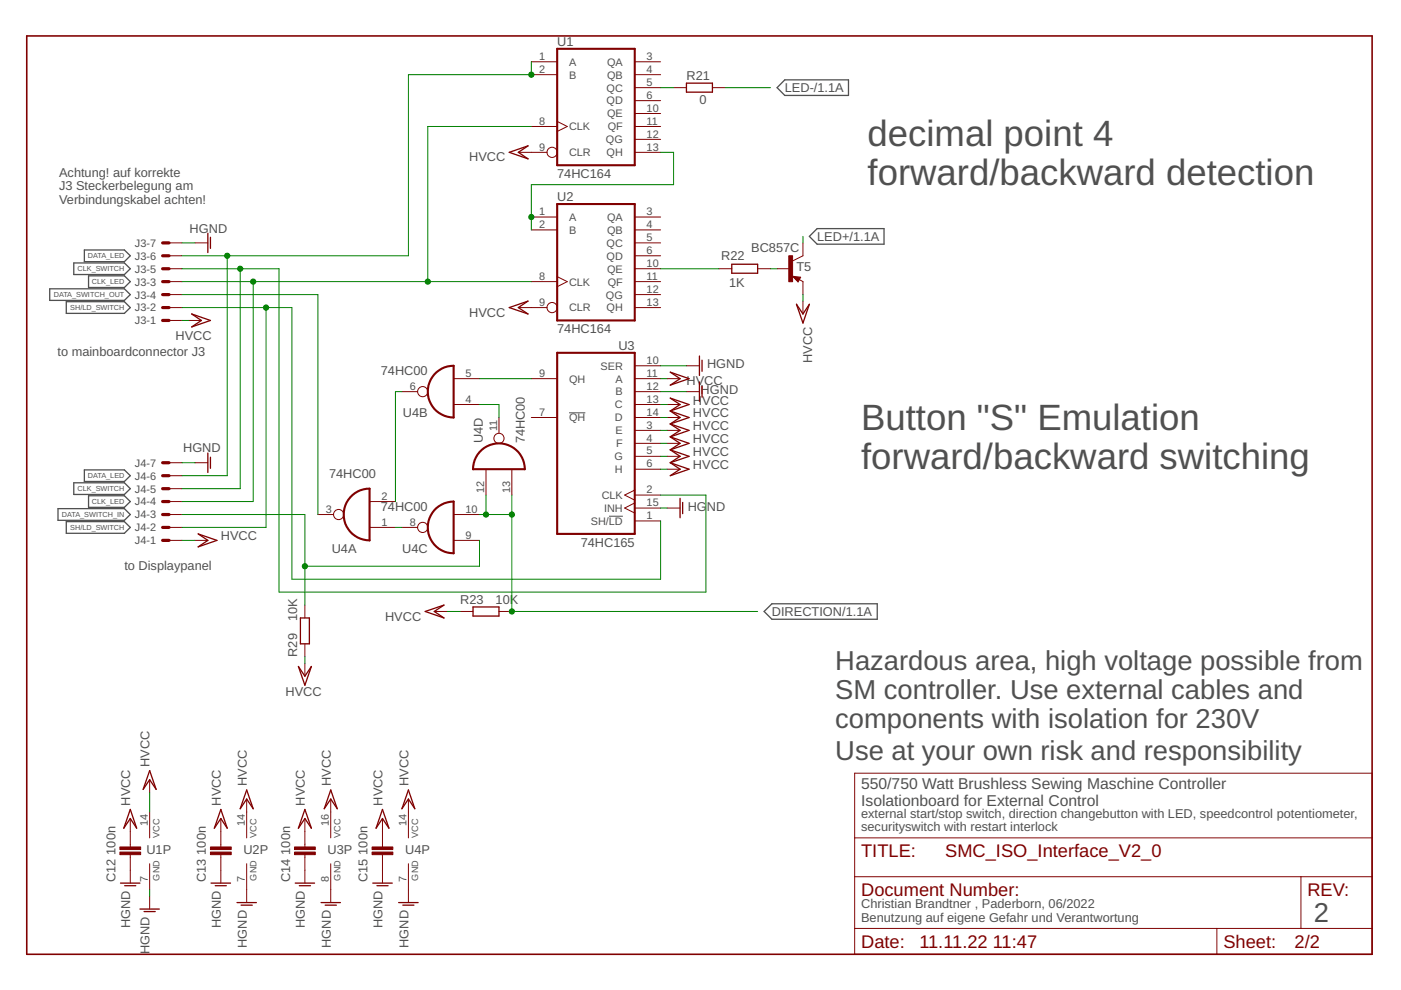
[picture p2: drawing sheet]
<svg xmlns="http://www.w3.org/2000/svg" width="297mm" height="210mm" viewBox="0 0 297 210" stroke-linecap="round" stroke-linejoin="round" font-family="sans-serif">
<path d="M120.6 87.5h3.5M129.1 109.5h3" fill="none" stroke="#505050" stroke-width=".21"/>
<g fill="none" stroke="#505050" stroke-width=".28">
<path d="M166.4 16.9h13.5v3.3h-13.5l-1.6-1.6zM15.6 55.8h10.8l1.2 1.2-1.2 1.2h-10.8zM17.9 53h8.5l1.2 1.2-1.2 1.3h-8.5zM18.8 58.5h7.6l1.2 1.2-1.2 1.3h-7.6zM173.2 48.5h14.2v3.3h-14.2l-1.6-1.7zM10.5 61.2h15.9l1.2 1.3-1.2 1.2h-15.9zM14.1 64h12.3l1.2 1.2-1.2 1.2h-12.3zM17.9 99.6h8.5l1.2 1.3-1.2 1.2h-8.5zM12.3 107.8h14.1l1.2 1.3-1.2 1.2h-14.1zM14.1 110.6h12.3l1.2 1.2-1.2 1.3h-12.3zM15.6 102.4h10.8l1.2 1.2-1.2 1.2h-10.8zM18.8 105.1h7.6l1.2 1.2-1.2 1.3h-7.6z"/>
<path d="M162 129.6l1.7-1.6h22.3v3.3h-22.3z"/>
</g>
<path d="M118.1 10.4h16.5v24.6h-16.5zM118.1 43.3h16.5v24.6h-16.5zM92.1 79.4l.4-.5a5.3 5.3 0 0 1 3.7-1.3v10.9a5.5 5.5 0 0 1-5-3.2 5.5 5.5 0 0 1 .9-5.9zM118.1 74.8h16.5v38.4h-16.5zM101.7 95.8a5.5 5.5 0 0 1 6-1.4 5.5 5.5 0 0 1 3.6 5.1h-11v-.7a5.4 5.4 0 0 1 1.4-3zM74.3 105.5a5.3 5.3 0 0 1 4.1-1.9v11a5.5 5.5 0 0 1-5-3.3 5.5 5.5 0 0 1 .9-5.8zM92.1 108.2l1-.9a5.5 5.5 0 0 1 3.1-1v11a5.5 5.5 0 0 1-5-3.2 5.5 5.5 0 0 1 .9-5.9z" fill="none" stroke="#800000" stroke-width=".44"/>
<g fill="none" stroke="#800000" stroke-width=".21">
<path d="M112.6 13.1h5.5M112.6 15.8h5.5M134.6 13.1h5.5M134.6 15.8h5.5M134.6 18.6h5.5M142.8 18.6h2.7M151 18.6h2.8M109.9 32.3h6.1M112.6 26.8h5.5M118.1 25.7l2.2 1.1-2.2 1.1M134.6 21.3h5.5M134.6 26.8h5.5"/>
<path d="M134.6 32.3h5.5M134.6 24.1h5.5M134.6 29.5h5.5M35.8 51.5h2.8M35.8 54.2h2.8M35.8 59.7h2.8M35.8 57h2.8M41.3 51.5h2.8M112.6 46h5.5M112.6 48.7h5.5M112.6 59.7h5.5M118.1 58.7l2.2 1-2.2 1.1"/>
<path d="M134.6 46h5.5M134.6 48.7h5.5M134.6 51.5h5.5M134.6 54.2h5.5M134.6 59.7h5.5M134.6 57h5.5M152.4 57h2.8M160.6 57h2.8M164.8 57h2.7M168 58.6l1.8 .2-.6 1zM169.4 59.3l.8 .4v2.8M170.2 51.5v2.7l-2.2 1.1"/>
<path d="M35.8 65.2h2.8M35.8 62.5h2.8M35.8 67.9h2.8M40 67.9h2.7M109.9 65.2h6.1M134.6 65.2h5.5M134.6 62.5h5.5M134.6 77.6h5.5M145.5 77.6h2.8M170.2 63.8v2.8M35.8 98.1h2.8M41.3 98.1h2.8"/>
<path d="M85.2 83h3.4M96.2 80.3h5.5M96.2 85.8h5.5M103 99.5v5.5M105.8 88.5v3.4M108.5 99.5v5.5M112.6 88.5h5.5M112.6 80.3h5.5M134.6 91.2h5.5M134.6 94h5.5M134.6 96.8h5.5M134.6 99.5h5.5"/>
<path d="M134.6 88.5h5.5M134.6 80.3h5.5M134.6 83h5.5M134.6 85.8h5.5M141.4 91.2h2.8M141.4 94h2.8M141.4 96.8h2.8M141.4 99.5h2.8M141.4 88.5h2.8M141.4 80.3h2.8M141.4 85.8h2.8M145.5 83h2.8"/>
<path d="M35.8 114.6h2.8M35.8 111.8h2.8M35.8 109.1h2.8M35.8 106.3h2.8M35.8 103.6h2.8M35.8 100.9h2.8M41.3 114.6h2.8M67.4 109.1h3.3M78.4 111.8h5.4M78.4 106.3h5.4M85.2 111.8h3.4M96.2 114.6h5.5"/>
<path d="M96.2 109.1h5.5M134.6 110.4h5.5M134.6 103.9l-2.2 1.1 2.2 1M134.6 105h5.5M134.6 106.6l-2.2 1.1 2.2 1.1M134.6 107.7h5.5M141.4 107.7h2.8M64.6 128.3v2.7M64.6 136.5v2.8M92.1 129.6h2.7M97.6 129.6h2.7M105.8 129.6h2.7"/>
<path d="M64.6 140.6v2.8M27.6 173.5v6.1M31.7 165.3v2.7M31.7 172.2v5.5M46.8 173.5v6.1M52.3 169.4v8.3M64.6 173.5v6.1M70.1 169.4v8.3M81.1 173.5v6.1M86.6 169.4v8.3M181.2 163.9h109.7v38.4h-109.7zM181.2 177.7h109.7"/>
<path d="M27.6 181.2v6M31.7 183.1v5.5M31.7 190v2.7M46.8 181.2v6M52.3 183.1v8.3M64.6 181.2v6M70.1 183.1v8.3M81.1 181.2v6M86.6 183.1v8.3M181.2 185.9h109.7M181.2 196.8h109.7M258 196.8v5.5"/>
<path d="M275.8 185.9v10.9"/>
<circle cx="117.1" cy="32.3" r="1.08"/>
<circle cx="117.1" cy="65.2" r="1.08"/>
<circle cx="89.6" cy="83" r="1.08"/>
<circle cx="105.8" cy="92.9" r="1.08"/>
<circle cx="71.8" cy="109.1" r="1.08"/>
<circle cx="89.6" cy="111.8" r="1.08"/>
</g>
<path d="M5.7 7.6h285.2v194.7h-285.2z" fill="none" stroke="#800000" stroke-width=".34"/>
<g fill="none" stroke="#800000" stroke-width=".68">
<path d="M34.5 59.7h1.3M34.5 57h1.3M34.5 54.2h1.3M34.5 51.5h1.3M34.5 67.9h1.3M34.5 65.2h1.3M34.5 62.5h1.3M34.5 98.1h1.3M34.5 114.6h1.3M34.5 111.8h1.3M34.5 109.1h1.3M34.5 106.3h1.3"/>
<path d="M34.5 103.6h1.3M34.5 100.9h1.3"/>
</g>
<g fill="none" stroke="#800000" stroke-width=".28">
<path d="M145.5 17.6h5.5v1.9h-5.5zM108 32.3l4-1.4-2.1 1.4 2.1 1.4zM44.1 49.4v4.2M44.6 50.3v2.4M155.2 56h5.4v1.9h-5.4zM169.5 58.9l-.4 .7-.8-.8 1.1 .1-.3 .4-.4-.3h.4M40.6 66.6l4 1.3-4 1.4 2.1-1.4zM108 65.2l4-1.4-2.1 1.4 2.1 1.4zM142.1 78.9l4 1.4-4 1.4 2.1-1.4zM148.3 75.5v4.1M148.8 76.4v2.3M168.9 64.5l1.3 2.1 1.4-2.1-1.4 4z"/>
<path d="M44.1 96.1v4.1M44.6 96.9v2.4M142.1 84.4l4 1.4-4 1.3 2.1-1.3zM142.1 87.1l2.1 1.4-2.1 1.4M142.1 87.1l4 1.4-4 1.4M142.1 89.9l2.1 1.3-2.1 1.4M142.1 89.9l4 1.3-4 1.4M142.1 92.6l2.1 1.4-2.1 1.4M142.1 92.6l4 1.4-4 1.4M142.1 95.4l2.1 1.4-2.1 1.3M142.1 95.4l4 1.4-4 1.3M142.1 98.1l4 1.4-4 1.4 2.1-1.4z"/>
<path d="M148.3 81v4.1M148.8 81.9v2.3M42 113.2l4 1.4-4 1.4 2.1-1.4zM144.2 105.7v4.1M144.7 106.5v2.4M63.7 131h1.9v5.5h-1.9zM90.1 129.6l4-1.3-2 1.3 2 1.4zM100.3 128.7h5.5v1.9h-5.5zM63.3 141.3l1.3 2.1 1.4-2.1-1.4 4zM27.6 171.6l1.4 4-1.4-2.1-1.4 2.1zM31.7 163.4l1.4 4-1.4-2.1-1.3 2.1zM46.8 171.6l1.4 4-1.4-2.1-1.4 2.1z"/>
<path d="M52.3 167.5l1.4 4-1.4-2.1-1.4 2.1zM64.6 171.6l1.4 4-1.4-2.1-1.3 2.1zM70.1 167.5l1.4 4-1.4-2.1-1.4 2.1zM81.1 171.6l1.4 4-1.4-2.1-1.4 2.1zM86.6 167.5l1.3 4-1.3-2.1-1.4 2.1zM25.5 187.2h4.2M26.4 187.8h2.4M29.7 192.7h4.1M30.5 193.3h2.4M44.7 187.2h4.2M45.6 187.8h2.4M50.2 191.4h4.2"/>
<path d="M51.1 191.9h2.4M62.6 187.2h4.1M63.5 187.8h2.3M68.1 191.4h4.1M68.9 191.9h2.4M79 187.2h4.2M79.9 187.8h2.4M84.5 191.4h4.1M85.4 191.9h2.4"/>
</g>
<g fill="#800000" stroke="#800000" stroke-width=".21">
<path d="M25.4 179.6h4.4v.5h-4.4z"/>
<path d="M25.4 180.7h4.4v.5h-4.4z"/>
<path d="M44.6 179.6h4.4v.5h-4.4z"/>
<path d="M44.6 180.7h4.4v.5h-4.4z"/>
<path d="M62.4 179.6h4.4v.5h-4.4z"/>
<path d="M62.4 180.7h4.4v.5h-4.4z"/>
<path d="M78.9 179.6h4.4v.5h-4.4z"/>
<path d="M78.9 180.7h4.4v.5h-4.4z"/>
<path d="M167.2 54.2h.8v5.5h-.8z"/>
</g>
<g fill="none" stroke="#008000" stroke-width=".21">
<path d="M112.6 13.1v2.7h-26v38.4h-48M140.1 18.6h2.7M153.8 18.6h9.6M112.6 26.8h-21.9v32.9M140.1 32.3h2.7v6.9h-30.2v9.5M38.6 59.7h74M38.6 57h20.6v68.5h90.5v-20.5h-9.6M38.6 51.5h2.7M48.2 54.2v46.7h-9.6M50.9 57v46.6h-12.3M53.7 59.7v46.6h-15.1M140.1 57h12.3"/>
<path d="M163.4 57h1.4M170.2 50.1v1.4M38.6 65.2h23.3v57.6h78.2v-12.4M38.6 67.9h1.4M38.6 62.5h28.8v46.6M56.4 65.2v46.6h-17.8M140.1 77.6h5.4M170.2 62.5v1.3M38.6 98.1h2.7M85.2 83h-1.4v23.3M101.7 85.8h4.1v2.7M101.7 80.3h10.9"/>
<path d="M140.1 83h5.4M140.1 85.8h1.3M140.1 80.3h1.3M140.1 88.5h1.3M140.1 91.2h1.3M140.1 94h1.3M140.1 96.8h1.3M140.1 99.5h1.3M38.6 109.1h26v19.2M38.6 114.6h2.7M83.8 111.8h1.4M101.7 114.6v5.5h-37.1"/>
<path d="M101.7 109.1h6.8M103 105v4.1M108.5 105v24.6h52.1M140.1 107.7h1.3M64.6 139.3v1.3M94.8 129.6h2.8M31.7 168v4.2M31.7 188.6v1.4"/>
</g>
<g fill="#008000" stroke="#008000" stroke-width=".21">
<circle cx="90.7" cy="59.7" r=".55"/>
<circle cx="53.7" cy="59.7" r=".55"/>
<circle cx="112.6" cy="15.8" r=".55"/>
<circle cx="48.2" cy="54.2" r=".55"/>
<circle cx="112.6" cy="46" r=".55"/>
<circle cx="50.9" cy="57" r=".55"/>
<circle cx="56.4" cy="65.2" r=".55"/>
<circle cx="64.6" cy="120.1" r=".55"/>
<circle cx="103" cy="109.1" r=".55"/>
<circle cx="108.5" cy="109.1" r=".55"/>
<circle cx="108.5" cy="129.6" r=".55"/>
</g>
<g font-size="7.7" fill="#505050">
<text x="184" y="30.9">decimal point 4</text>
<text x="184" y="39.2">forward/backward detection</text>
<text x="182.6" y="91.3">Button &quot;S&quot; Emulation</text>
<text x="182.6" y="99.5">forward/backward switching</text>
</g>
<g font-size="5.8" fill="#505050">
<text x="177.1" y="142">Hazardous area, high voltage possible from</text>
<text x="177.1" y="148.2">SM controller. Use external cables and</text>
<text x="177.1" y="154.3">components with isolation for 230V</text>
<text x="177.1" y="161.2">Use at your own risk and responsibility</text>
<text x="278.6" y="195.5">2</text>
</g>
<g font-size="3.9" fill="#800000">
<text x="182.6" y="181.8">TITLE:</text>
<text x="200.4" y="181.8">SMC_ISO_Interface_V2_0</text>
<text x="182.6" y="190">Document Number:</text>
<text x="277.2" y="190">REV:</text>
<text x="182.6" y="201">Date:</text>
<text x="194.9" y="201">11.11.22</text>
<text x="210.5" y="201">11:47</text>
<text x="259.4" y="201">Sheet:</text>
<text x="274.5" y="201">2/2</text>
</g>
<g font-size="3.3" fill="#505050">
<text x="182.6" y="167.3">550/750 Watt Brushless Sewing Maschine Controller</text>
<text x="182.6" y="170.8">Isolationboard for External Control</text>
</g>
<g font-size="2.7" fill="#505050">
<text x="118.1" y="9.7">U1</text>
<text x="145.6" y="17">R21</text>
<text x="148.3" y="22.1">0</text>
<text x="166.4" y="19.5">LED-/1.1A</text>
<text x="99.5" y="34.2">HVCC</text>
<text x="12.5" y="37.5">Achtung! auf korrekte</text>
<text x="12.5" y="40.4">J3 Steckerbelegung am</text>
<text x="118.1" y="37.8">74HC164</text>
<text x="12.5" y="43.3">Verbindungskabel achten!</text>
<text x="118.1" y="42.6">U2</text>
<text x="40.2" y="49.3">HGND</text>
<text x="159.3" y="53.4">BC857C</text>
<text x="173.3" y="51.1">LED+/1.1A</text>
<text x="152.9" y="55">R22</text>
<text x="168.9" y="57.5">T5</text>
<text x="154.6" y="60.8">1K</text>
<text x="99.5" y="67.1">HVCC</text>
<text x="118.1" y="70.7">74HC164</text>
<text x="12.2" y="75.5">to mainboardconnector J3</text>
<text x="37.2" y="72.1">HVCC</text>
<text x="131.1" y="74.1">U3</text>
<text x="172.2" y="77" transform="rotate(-90 172.2 77)">HVCC</text>
<text x="80.7" y="79.5">74HC00</text>
<text x="145.6" y="81.7">HVCC</text>
<text x="148.5" y="83.6">HGND</text>
<text x="149.9" y="78.1">HGND</text>
<text x="85.4" y="88.4">U4B</text>
<text x="146.9" y="85.8">HVCC</text>
<text x="146.9" y="88.5">HVCC</text>
<text x="38.8" y="95.9">HGND</text>
<text x="102.4" y="94" transform="rotate(-90 102.4 94)">U4D</text>
<text x="111.3" y="94" transform="rotate(-90 111.3 94)">74HC00</text>
<text x="146.9" y="91.3">HVCC</text>
<text x="146.9" y="94">HVCC</text>
<text x="69.8" y="101.4">74HC00</text>
<text x="146.9" y="96.7">HVCC</text>
<text x="146.9" y="99.5">HVCC</text>
<text x="80.7" y="108.3">74HC00</text>
<text x="145.8" y="108.3">HG</text>
<text x="149.9" y="108.3">ND</text>
<text x="46.8" y="114.6">HVCC</text>
<text x="70.3" y="117.2">U4A</text>
<text x="85.3" y="117.2">U4C</text>
<text x="123.1" y="115.9">74HC165</text>
<text x="26.4" y="120.7">to Displaypanel</text>
<text x="63" y="131.7" transform="rotate(-90 63 131.7)">10K</text>
<text x="81.6" y="131.6">HVCC</text>
<text x="97.6" y="128">R23</text>
<text x="105.1" y="128">10K</text>
<text x="163.7" y="130.6">DIRECTION/1.1A</text>
<text x="63" y="139.3" transform="rotate(-90 63 139.3)">R29</text>
<text x="60.5" y="147.5">HVCC</text>
<text x="31.7" y="162.6" transform="rotate(-90 31.7 162.6)">HVCC</text>
<text x="52.3" y="166.7" transform="rotate(-90 52.3 166.7)">HVCC</text>
<text x="70.1" y="166.7" transform="rotate(-90 70.1 166.7)">HVCC</text>
<text x="86.6" y="166.7" transform="rotate(-90 86.6 166.7)">HVCC</text>
<text x="27.6" y="170.8" transform="rotate(-90 27.6 170.8)">HVCC</text>
<text x="46.8" y="170.8" transform="rotate(-90 46.8 170.8)">HVCC</text>
<text x="64.6" y="170.8" transform="rotate(-90 64.6 170.8)">HVCC</text>
<text x="81.1" y="170.8" transform="rotate(-90 81.1 170.8)">HVCC</text>
<text x="182.6" y="173.4">external start/stop switch, direction changebutton with LED, speedcontrol potentiometer,</text>
<text x="182.6" y="176.3">securityswitch with restart interlock</text>
<text x="24.5" y="181.2" transform="rotate(-90 24.5 181.2)">100n</text>
<text x="31" y="181.1">U1P</text>
<text x="43.7" y="181.2" transform="rotate(-90 43.7 181.2)">100n</text>
<text x="51.6" y="181.1">U2P</text>
<text x="61.5" y="181.2" transform="rotate(-90 61.5 181.2)">100n</text>
<text x="69.4" y="181.1">U3P</text>
<text x="77.9" y="181.2" transform="rotate(-90 77.9 181.2)">100n</text>
<text x="85.9" y="181.1">U4P</text>
<text x="24.5" y="187" transform="rotate(-90 24.5 187)">C12</text>
<text x="43.7" y="187" transform="rotate(-90 43.7 187)">C13</text>
<text x="61.5" y="187" transform="rotate(-90 61.5 187)">C14</text>
<text x="77.9" y="187" transform="rotate(-90 77.9 187)">C15</text>
<text x="27.6" y="196.8" transform="rotate(-90 27.6 196.8)">HGND</text>
<text x="46.8" y="196.8" transform="rotate(-90 46.8 196.8)">HGND</text>
<text x="64.6" y="196.8" transform="rotate(-90 64.6 196.8)">HGND</text>
<text x="81.1" y="196.8" transform="rotate(-90 81.1 196.8)">HGND</text>
<text x="182.6" y="192.6">Christian Brandtner , Paderborn, 06/2022</text>
<text x="182.6" y="195.5">Benutzung auf eigene Gefahr und Verantwortung</text>
<text x="31.7" y="202.3" transform="rotate(-90 31.7 202.3)">HGND</text>
<text x="52.3" y="201" transform="rotate(-90 52.3 201)">HGND</text>
<text x="70.1" y="201" transform="rotate(-90 70.1 201)">HGND</text>
<text x="86.6" y="201" transform="rotate(-90 86.6 201)">HGND</text>
</g>
<g font-size="2.3" fill="#505050">
<text x="114.3" y="12.7">1</text>
<text x="114.3" y="15.5">2</text>
<text x="120.6" y="13.9">A</text>
<text x="120.6" y="16.7">B</text>
<text x="128.7" y="13.9">QA</text>
<text x="128.7" y="16.7">QB</text>
<text x="137.1" y="12.7">3</text>
<text x="137.1" y="15.5">4</text>
<text x="128.6" y="19.4">QC</text>
<text x="128.6" y="22.2">QD</text>
<text x="137.1" y="18.2">5</text>
<text x="137.1" y="20.9">6</text>
<text x="137.1" y="23.7">10</text>
<text x="114.3" y="26.4">8</text>
<text x="120.6" y="27.6">CLK</text>
<text x="128.7" y="24.9">QE</text>
<text x="128.9" y="27.6">QF</text>
<text x="137.1" y="26.4">11</text>
<text x="137.1" y="29.2">12</text>
<text x="114.3" y="31.9">9</text>
<text x="120.6" y="33.1">CLR</text>
<text x="128.5" y="30.4">QG</text>
<text x="128.6" y="33.1">QH</text>
<text x="137.1" y="31.9">13</text>
<text x="114.3" y="45.6">1</text>
<text x="120.6" y="46.8">A</text>
<text x="128.7" y="46.8">QA</text>
<text x="137.1" y="45.6">3</text>
<text x="28.6" y="52.3">J3-7</text>
<text x="114.3" y="48.4">2</text>
<text x="120.6" y="49.6">B</text>
<text x="128.6" y="52.3">QC</text>
<text x="128.7" y="49.6">QB</text>
<text x="137.1" y="48.4">4</text>
<text x="137.1" y="51.1">5</text>
<text x="137.1" y="53.9">6</text>
<text x="28.6" y="57.8">J3-5</text>
<text x="28.6" y="55.1">J3-6</text>
<text x="114.3" y="59.3">8</text>
<text x="128.6" y="55.1">QD</text>
<text x="128.7" y="57.8">QE</text>
<text x="137.1" y="56.6">10</text>
<text x="137.1" y="59.3">11</text>
<text x="28.6" y="60.5">J3-3</text>
<text x="28.6" y="63.3">J3-4</text>
<text x="114.3" y="64.8">9</text>
<text x="120.6" y="60.5">CLK</text>
<text x="128.5" y="63.3">QG</text>
<text x="128.9" y="60.5">QF</text>
<text x="137.1" y="62.1">12</text>
<text x="137.1" y="64.8">13</text>
<text x="28.6" y="68.8">J3-1</text>
<text x="28.6" y="66">J3-2</text>
<text x="120.6" y="66">CLR</text>
<text x="128.6" y="66">QH</text>
<text x="137.1" y="77.2">10</text>
<text x="86.9" y="82.6">6</text>
<text x="98.7" y="79.9">5</text>
<text x="114.3" y="79.9">9</text>
<text x="120.6" y="81.1">QH</text>
<text x="127.3" y="78.4">SER</text>
<text x="130.5" y="81.1">A</text>
<text x="130.5" y="83.9">B</text>
<text x="137.1" y="79.9">11</text>
<text x="137.1" y="82.6">12</text>
<text x="98.7" y="85.4">4</text>
<text x="114.3" y="88.1">7</text>
<text x="120.6" y="89.3">QH</text>
<text x="130.4" y="86.6">C</text>
<text x="130.4" y="89.3">D</text>
<text x="137.1" y="85.4">13</text>
<text x="137.1" y="88.1">14</text>
<text x="105.4" y="91.5" transform="rotate(-90 105.4 91.5)">11</text>
<text x="130.5" y="92.1">E</text>
<text x="130.6" y="94.8">F</text>
<text x="137.1" y="90.9">3</text>
<text x="137.1" y="93.6">4</text>
<text x="28.6" y="101.7">J4-6</text>
<text x="28.6" y="98.9">J4-7</text>
<text x="130.3" y="97.6">G</text>
<text x="130.4" y="100.3">H</text>
<text x="137.1" y="96.4">5</text>
<text x="137.1" y="99.1">6</text>
<text x="28.6" y="107.2">J4-4</text>
<text x="28.6" y="104.4">J4-5</text>
<text x="80.9" y="106">2</text>
<text x="102.7" y="104.6" transform="rotate(-90 102.7 104.6)">12</text>
<text x="108.1" y="104.6" transform="rotate(-90 108.1 104.6)">13</text>
<text x="127.6" y="105.8">CLK</text>
<text x="137.1" y="104.6">2</text>
<text x="137.1" y="107.3">15</text>
<text x="28.6" y="112.7">J4-2</text>
<text x="28.6" y="109.9">J4-3</text>
<text x="69.1" y="108.7">3</text>
<text x="80.9" y="111.4">1</text>
<text x="86.9" y="111.4">8</text>
<text x="98.7" y="108.7">10</text>
<text x="125.3" y="111.3">SH/LD</text>
<text x="128.1" y="108.5">INH</text>
<text x="137.1" y="110.1">1</text>
<text x="28.6" y="115.4">J4-1</text>
<text x="98.7" y="114.2">9</text>
<text x="31.3" y="175.1" transform="rotate(-90 31.3 175.1)">14</text>
<text x="51.9" y="175.1" transform="rotate(-90 51.9 175.1)">14</text>
<text x="69.7" y="175.1" transform="rotate(-90 69.7 175.1)">16</text>
<text x="86.2" y="175.1" transform="rotate(-90 86.2 175.1)">14</text>
<text x="31.3" y="186.9" transform="rotate(-90 31.3 186.9)">7</text>
<text x="51.9" y="186.9" transform="rotate(-90 51.9 186.9)">7</text>
<text x="69.7" y="186.9" transform="rotate(-90 69.7 186.9)">8</text>
<text x="86.2" y="186.9" transform="rotate(-90 86.2 186.9)">7</text>
</g>
<g font-size="1.9" fill="#505050">
<text x="33.8" y="177.6" transform="rotate(-90 33.8 177.6)">VCC</text>
<text x="54.4" y="177.6" transform="rotate(-90 54.4 177.6)">VCC</text>
<text x="72.2" y="177.6" transform="rotate(-90 72.2 177.6)">VCC</text>
<text x="88.6" y="177.6" transform="rotate(-90 88.6 177.6)">VCC</text>
<text x="33.8" y="186.7" transform="rotate(-90 33.8 186.7)">GND</text>
<text x="54.4" y="186.7" transform="rotate(-90 54.4 186.7)">GND</text>
<text x="72.2" y="186.7" transform="rotate(-90 72.2 186.7)">GND</text>
<text x="88.6" y="186.7" transform="rotate(-90 88.6 186.7)">GND</text>
</g>
<g font-size="1.5" fill="#505050">
<text x="16.4" y="57.5">CLK_SWITCH</text>
<text x="18.6" y="54.8">DATA_LED</text>
<text x="11.4" y="63">DATA_SWITCH_OUT</text>
<text x="14.9" y="65.8">SH/LD_SWITCH</text>
<text x="19.5" y="60.3">CLK_LED</text>
<text x="18.6" y="101.4">DATA_LED</text>
<text x="16.4" y="104.2">CLK_SWITCH</text>
<text x="19.5" y="106.9">CLK_LED</text>
<text x="13.1" y="109.6">DATA_SWITCH_IN</text>
<text x="14.9" y="112.4">SH/LD_SWITCH</text>
</g>
</svg>
